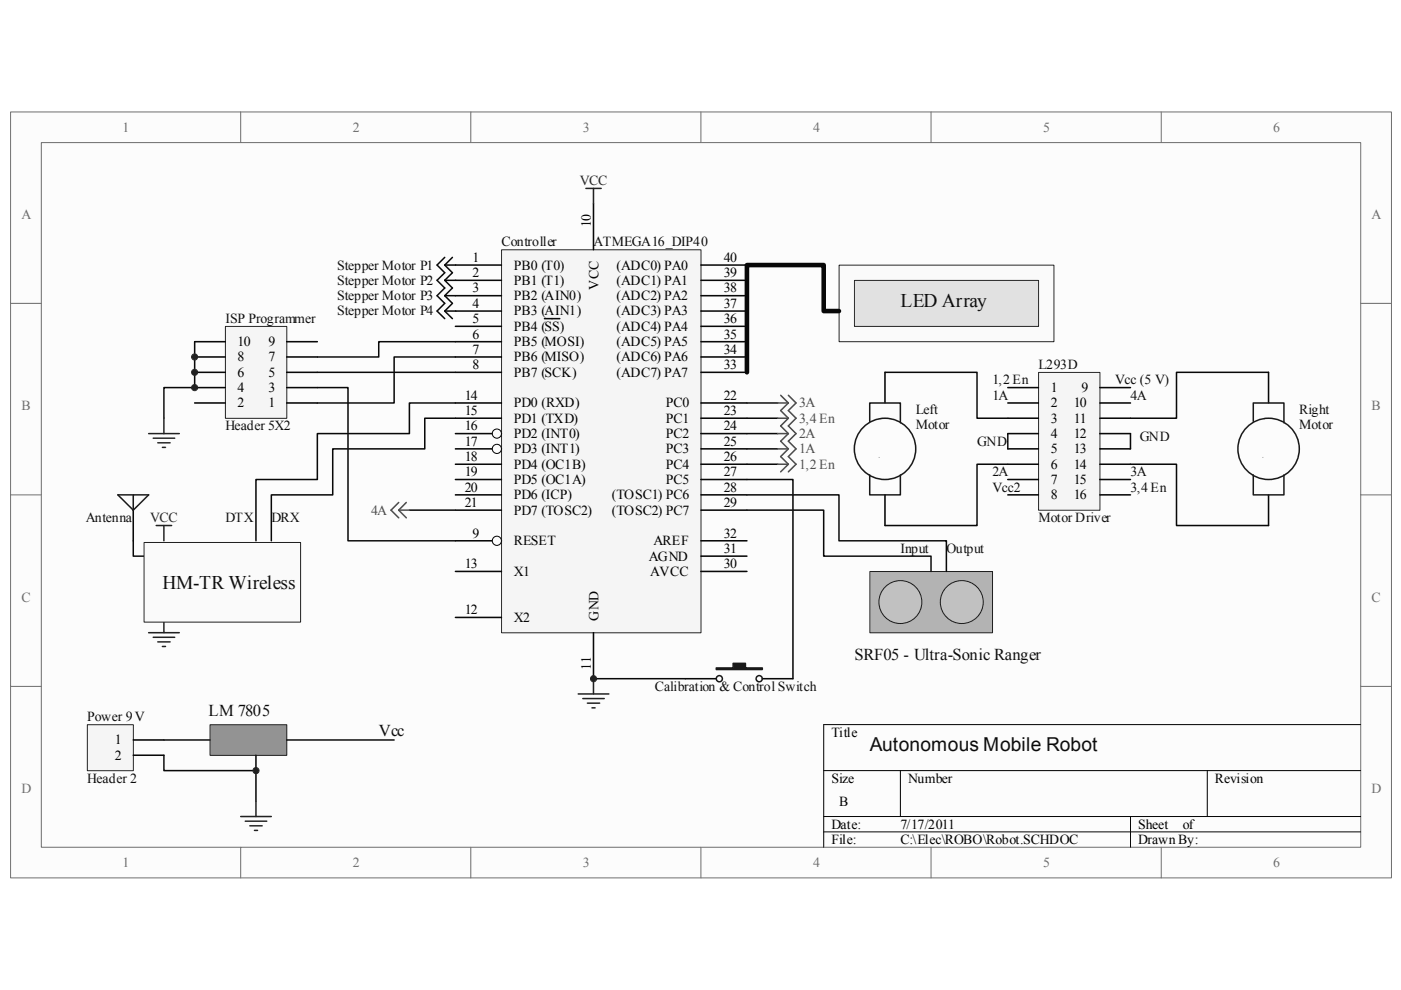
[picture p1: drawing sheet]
<svg xmlns="http://www.w3.org/2000/svg" width="297mm" height="210mm" viewBox="0 0 297 210" stroke-linecap="round" stroke-linejoin="round" font-family="sans-serif">
<path d="M2.3 23.8h292.7v162.4h-292.7z" fill="#fcfcfc"/>
<path d="M2.2 23.7h292.8v162.5h-292.8z" fill="none" stroke="#6e6e6e" stroke-width=".21"/>
<path d="M8.8 30.3h279.7v149.4h-279.7z" fill="#fcfcfc"/>
<g fill="none" stroke="#6e6e6e" stroke-width=".21">
<path d="M8.8 30.2h279.7v149.5h-279.7zM51 23.7v6.5M99.8 23.7v6.5M148.6 23.7v6.5M197.4 23.7v6.5M246.2 23.7v6.5M2.2 64.3h6.5M288.5 64.3h6.5M2.2 105h6.5M288.5 105h6.5M2.2 145.6h6.5M288.5 145.6h6.5"/>
<path d="M51 179.7v6.5M99.8 179.7v6.5M148.6 179.7v6.5M197.4 179.7v6.5M246.2 179.7v6.5"/>
</g>
<path d="M288.5 153.7h-113.9v26M174.6 163.4h113.9M174.6 173.2h113.9M174.6 176.4h113.9M190.9 163.4v9.8M239.7 173.2v6.5M256 163.4v9.8" fill="none" stroke="#000" stroke-width=".21"/>
<path d="M47.8 69.3h13v19.4h-13z" fill="#f5f5f5"/>
<path d="M47.8 69.2h13v19.5h-13z" fill="none" stroke="#262626" stroke-width=".21"/>
<g fill="none" stroke="#000" stroke-width=".32">
<path d="M41.3 79h6.5M41.3 75.7h6.5M41.3 72.5h6.5M60.8 79h6.5M60.8 75.7h6.5M60.8 72.5h6.5M187.6 79v6.5M269 79v6.5M41.3 85.5h6.5M41.3 82.2h6.5M60.8 85.5h6.5M60.8 82.2h6.5"/>
<path d="M187.6 105v6.5M269 105v6.5"/>
</g>
<g fill="none" stroke="#1c1c1c" stroke-width=".32">
<path d="M184.4 89.4v-3.9h6.5v4.2M265.7 89.4v-3.9h6.5v4.2M184.4 100.7v4.3h6.5v-4.3M265.7 100.7v4.3h6.5v-4.3"/>
<circle cx="187.7" cy="95.2" r="6.5"/>
<circle cx="269" cy="95.2" r="6.5"/>
</g>
<path d="M106.4 53h42.2v81.2h-42.2z" fill="#f5f5f5"/>
<path d="M106.3 53h42.3v81.2h-42.3z" fill="none" stroke="#262626" stroke-width=".21"/>
<path d="M96.6 114.7h9.7M148.6 118h9.8M96.6 121.2h9.7M96.6 131h9.7" fill="none" stroke="#000" stroke-width=".32"/>
<circle cx="105.3" cy="114.7" r=".97" fill="#fcfcfc" stroke="#000" stroke-width=".21"/>
<path d="M96.6 92h9.7" fill="none" stroke="#000" stroke-width=".32"/>
<circle cx="105.3" cy="92" r=".97" fill="#fcfcfc" stroke="#000" stroke-width=".21"/>
<path d="M96.6 95.2h9.7" fill="none" stroke="#000" stroke-width=".32"/>
<circle cx="105.3" cy="95.2" r=".97" fill="#fcfcfc" stroke="#000" stroke-width=".21"/>
<g fill="none" stroke="#000" stroke-width=".32">
<path d="M96.6 56.2h9.7M96.6 59.5h9.7M125.8 43.2v9.8M148.6 56.2h9.8M148.6 59.5h9.8M96.6 62.7h9.7M96.6 66h9.7M96.6 69.2h9.7M96.6 72.5h9.7M96.6 75.7h9.7M96.6 79h9.7M115.4 67.6h3.3"/>
<path d="M148.6 62.7h9.8M148.6 66h9.8M148.6 69.2h9.8M148.6 72.5h9.8M148.6 75.7h9.8M148.6 79h9.8M96.6 98.5h9.7M96.6 85.5h9.7M96.6 88.7h9.7M148.6 98.5h9.8M148.6 85.5h9.8M148.6 88.7h9.8"/>
<path d="M148.6 92h9.8M148.6 95.2h9.8M96.6 101.7h9.7M96.6 105h9.7M96.6 108.2h9.7M148.6 101.7h9.8M148.6 105h9.8M148.6 108.2h9.8M148.6 114.7h9.8M125.8 134.2v9.8M148.6 121.2h9.8"/>
</g>
<path d="M220.2 79h13v29.2h-13z" fill="#f5f5f5"/>
<path d="M220.2 79h13v29.2h-13z" fill="none" stroke="#262626" stroke-width=".21"/>
<g fill="none" stroke="#000" stroke-width=".32">
<path d="M213.7 82.2h6.5M213.7 85.5h6.5M213.7 88.7h6.5M213.7 92h6.5M213.7 95.2h6.5M213.7 98.5h6.5M233.2 82.2h6.5M233.2 85.5h6.5M233.2 88.7h6.5M233.2 92h6.5M233.2 95.2h6.5M233.2 98.5h6.5"/>
<path d="M213.7 101.7h6.5M213.7 105h6.5M233.2 101.7h6.5M233.2 105h6.5"/>
</g>
<path d="M187.6 79h19.6v9.7h6.5M269 79h-19.6v9.7h-9.7M158.4 98.5h6.5M158.4 95.2h6.5M158.4 92h6.5M158.4 88.7h6.5M158.4 85.5h6.5M213.7 98.5h-6.5v13h-19.6M213.7 92v3.2M239.7 98.5h9.7v13h19.6M239.7 92v3.2M86.8 108.2h9.8" fill="none" stroke="#0e0e0e" stroke-width=".32"/>
<g fill="none" stroke="#4c4c4c" stroke-width=".32">
<path d="M164.9 98.5h2.2M164.9 95.2h2.2M164.9 92h2.2M164.9 88.7h2.2M164.9 85.5h2.2M165.5 83.8l1.6 1.7M167.1 98.5l-1.6 1.6M167.1 95.2l-1.6 1.6 1.6 1.7M167.1 92l-1.6 1.6 1.6 1.6M167.1 88.7l-1.6 1.6 1.6 1.7M167.1 85.5l-1.6 1.6 1.6 1.6M167.1 83.8l1.7 1.7-1.7 1.6 1.7 1.6-1.7 1.6 1.7 1.7-1.7 1.6 1.7 1.6-1.7 1.6 1.7 1.7-1.7 1.6"/>
<path d="M84.5 108.2h2.3M84.5 108.2l1.6 1.6M84.5 106.6l-1.6 1.6 1.6 1.6M86.1 106.6l-1.6 1.6"/>
</g>
<path d="M177.9 56.3h45.6v16.2h-45.6z" fill="#fafafa"/>
<path d="M177.9 56.2h45.6v16.3h-45.6z" fill="none" stroke="#262626" stroke-width=".21"/>
<path d="M181.2 59.5h39v9.7h-39z" fill="#e1e1e1"/>
<path d="M181.2 59.5h39v9.7h-39z" fill="none" stroke="#262626" stroke-width=".21"/>
<path d="M177.9 66h-3.3v-9.8h-16.2v22.8" fill="none" stroke="#0e0e0e" stroke-width=".98"/>
<path d="M124.2 40h3.3M125.8 40v3.2M122.6 147.2h6.5M123.6 148.2h4.5M124.5 149.1h2.6M125.5 150.1h.7M125.8 144v3.2" fill="none" stroke="#262626" stroke-width=".32"/>
<path d="M184.4 121.2h26v13h-26z" fill="#b2b2b2"/>
<path d="M184.4 121.2h26v13h-26z" fill="none" stroke="#262626" stroke-width=".21"/>
<g fill="#c0c0c0" stroke="#1c1c1c" stroke-width=".21">
<circle cx="190.9" cy="127.7" r="4.6"/>
<circle cx="203.9" cy="127.7" r="4.6"/>
</g>
<g fill="none" stroke="#0e0e0e" stroke-width=".32">
<path d="M94.3 54.6l-1.6 1.6 1.6 1.6-1.6 1.7 1.6 1.6-1.6 1.6 1.6 1.6-1.6 1.7 1.6 1.6M94.3 56.2l1.6 1.6-1.6 1.7M94.3 59.5h2.3M94.3 56.2h2.3M94.3 59.5l1.6 1.6-1.6 1.6M95.9 54.6l-1.6 1.6M41.3 72.5v9.7h-6.5v6.5M67.3 79h29.3M94.3 62.7l1.6 1.6-1.6 1.7M94.3 66l1.6 1.6M94.3 62.7h2.3M94.3 66h2.3"/>
<path d="M96.6 75.7h-13v9.8h-16.3M96.6 72.5h-16.3v3.2h-13M67.3 82.2h6.5v32.5h22.8M96.6 85.5h-9.8v6.5h-19.5v9.7h-13v13M96.6 88.7h-6.5v6.5h-19.6v9.8h-13v9.7M28.3 114.7v3.3h3.2M158.4 105h19.5v9.7h22.8v6.5M158.4 108.2h16.2v9.8h22.8v3.2M158.4 101.7h9.7v42.3M125.8 144h19.5"/>
</g>
<path d="M28.3 108.2v6.5M145.3 144h6.6M161.6 144h6.5" fill="none" stroke="#000" stroke-width=".32"/>
<path d="M151.9 141.7h3.5v-1h2.6v1h3.6v.3h-9.7z" fill-rule="evenodd" fill="#1c1c1c" stroke="#1c1c1c" stroke-width=".32"/>
<g fill="none" stroke="#1c1c1c" stroke-width=".32">
<path d="M25 105h6.5l-3.2 3.2zM28.3 105v3.2"/>
<circle cx="152.5" cy="144" r=".65"/>
<circle cx="161" cy="144" r=".66"/>
</g>
<path d="M31.5 92h6.5M32.5 92.9h4.5M33.5 93.9h2.6M34.4 94.9h.7M34.8 88.7v3.3M33.1 111.5h3.3M34.8 111.5v3.2M31.5 134.2h6.5M32.5 135.2h4.5M33.5 136.1h2.6M34.4 137.1h.7M34.8 131v3.2" fill="none" stroke="#262626" stroke-width=".32"/>
<path d="M30.6 115.1h33.1v16.9h-33.1z" fill="#fafafa"/>
<path d="M30.5 115.1h33.2v16.9h-33.2z" fill="none" stroke="#262626" stroke-width=".21"/>
<g fill="#262626" stroke="#262626" stroke-width=".21">
<circle cx="41.3" cy="82.2" r=".65"/>
<circle cx="41.3" cy="79" r=".65"/>
<circle cx="41.3" cy="75.7" r=".65"/>
<circle cx="125.8" cy="144" r=".65"/>
</g>
<path d="M18.5 153.7h9.8v9.8h-9.8z" fill="#f5f5f5"/>
<path d="M18.5 153.7h9.8v9.8h-9.8z" fill="none" stroke="#262626" stroke-width=".21"/>
<path d="M28.3 157h6.5M28.3 160.2h6.5" fill="none" stroke="#000" stroke-width=".32"/>
<path d="M44.6 153.7h16.2v6.5h-16.2z" fill="#919191"/>
<path d="M44.5 153.7h16.3v6.5h-16.3z" fill="none" stroke="#262626" stroke-width=".21"/>
<path d="M34.8 157h9.7M60.8 157h22.8M34.8 160.2v3.2h19.5M54.3 160.2v9.7" fill="none" stroke="#0e0e0e" stroke-width=".32"/>
<circle cx="54.3" cy="163.4" r=".65" fill="#262626" stroke="#262626" stroke-width=".21"/>
<path d="M51 173.2h6.5M52 174.2h4.6M53 175.2h2.6M53.9 176.1h.7M54.3 169.9v3.3" fill="none" stroke="#262626" stroke-width=".32"/>
<g font-size="4.1" fill="#0e0e0e">
<text x="190.9" y="65.1">LED Array</text>
<text x="34.4" y="124.9">HM-TR Wireless</text>
<text x="184.4" y="159.3">Autonomous Mobile Robot</text>
</g>
<g font-size="3.5" fill="#0e0e0e">
<text x="181.1" y="139.9">SRF05 - Ultra-Sonic Ranger</text>
<text x="44.2" y="151.9">LM 7805</text>
<text x="80.3" y="156.1">Vcc</text>
</g>
<g font-size="2.9" fill="#706f64">
<text x="26" y="27.9">1</text>
<text x="74.8" y="27.9">2</text>
<text x="123.6" y="27.9">3</text>
<text x="172.4" y="27.9">4</text>
<text x="221.2" y="27.9">5</text>
<text x="270" y="27.9">6</text>
<text x="4.5" y="46.4">A</text>
<text x="290.8" y="46.4">A</text>
<text x="4.5" y="87.1">B</text>
<text x="290.8" y="87.1">B</text>
<text x="4.5" y="127.7">C</text>
<text x="290.8" y="127.7">C</text>
<text x="4.5" y="168.3">D</text>
<text x="290.8" y="168.3">D</text>
<text x="26" y="183.9">1</text>
<text x="74.8" y="183.9">2</text>
<text x="123.6" y="183.9">3</text>
<text x="172.4" y="183.9">4</text>
<text x="221.2" y="183.9">5</text>
<text x="270" y="183.9">6</text>
</g>
<g font-size="2.9" fill="#262626">
<text x="122.9" y="39.3">VCC</text>
<text x="31.9" y="110.8">VCC</text>
</g>
<g font-size="2.9" fill="#0e0e0e">
<text x="106.3" y="52.3">Controller</text>
<text x="125.9" y="52.3">ATMEGA16_DIP40</text>
<text x="71.5" y="57.2">Stepper Motor P1</text>
<text x="71.5" y="60.4">Stepper Motor P2</text>
<text x="71.5" y="63.7">Stepper Motor P3</text>
<text x="47.8" y="68.5">ISP Programmer</text>
<text x="71.5" y="66.9">Stepper Motor P4</text>
<text x="210.4" y="81.5">1,2 En</text>
<text x="220.2" y="78.3">L293D</text>
<text x="236.4" y="81.5">Vcc (5 V)</text>
<text x="194.2" y="87.7">Left</text>
<text x="210.4" y="84.8">1A</text>
<text x="239.7" y="84.8">4A</text>
<text x="275.5" y="87.7">Right</text>
<text x="47.8" y="91.3">Header 5X2</text>
<text x="194.2" y="91">Motor</text>
<text x="207.2" y="94.5">GND</text>
<text x="241.7" y="93.6">GND</text>
<text x="275.5" y="91">Motor</text>
<text x="210.4" y="101">2A</text>
<text x="239.7" y="101">3A</text>
<text x="210.4" y="104.3">Vcc2</text>
<text x="239.7" y="104.3">3,4 En</text>
<text x="18.2" y="110.8">Antenna</text>
<text x="47.8" y="110.8">DTX</text>
<text x="57.5" y="110.8">DRX</text>
<text x="220.2" y="110.8">Motor Driver</text>
<text x="190.9" y="117.3">Input</text>
<text x="200.7" y="117.3">Output</text>
<text x="138.9" y="146.5">Calibration &amp; Control Switch</text>
<text x="18.5" y="153">Power 9 V</text>
<text x="18.5" y="166">Header 2</text>
</g>
<g font-size="2.9">
<text x="125.3" y="48.1" transform="rotate(-90 125.3 48.1)">10</text>
<text x="100.2" y="55.5">1</text>
<text x="100.2" y="58.8">2</text>
<text x="108.9" y="57.2">PB0 (T0)</text>
<text x="130.7" y="57.2">(ADC0) PA0</text>
<text x="153.5" y="55.5">40</text>
<text x="153.5" y="58.8">39</text>
<text x="100.2" y="62">3</text>
<text x="100.2" y="65.3">4</text>
<text x="108.9" y="60.4">PB1 (T1)</text>
<text x="108.9" y="63.7">PB2 (AIN0)</text>
<text x="126.9" y="61.4" transform="rotate(-90 126.9 61.4)">VCC</text>
<text x="130.7" y="60.4">(ADC1) PA1</text>
<text x="130.7" y="63.7">(ADC2) PA2</text>
<text x="153.5" y="62">38</text>
<text x="153.5" y="65.3">37</text>
<text x="100.2" y="68.5">5</text>
<text x="100.2" y="71.8">6</text>
<text x="108.9" y="66.9">PB3 (AIN1)</text>
<text x="108.9" y="70.2">PB4 (SS)</text>
<text x="130.7" y="66.9">(ADC3) PA3</text>
<text x="130.7" y="70.2">(ADC4) PA4</text>
<text x="153.5" y="68.5">36</text>
<text x="153.5" y="71.8">35</text>
<text x="50.4" y="76.7">8</text>
<text x="50.4" y="73.4">10</text>
<text x="56.9" y="76.7">7</text>
<text x="56.9" y="73.4">9</text>
<text x="100.2" y="75">7</text>
<text x="108.9" y="73.4">PB5 (MOSI)</text>
<text x="108.9" y="76.7">PB6 (MISO)</text>
<text x="130.7" y="73.4">(ADC5) PA5</text>
<text x="130.7" y="76.7">(ADC6) PA6</text>
<text x="153.5" y="75">34</text>
<text x="50.4" y="83.2">4</text>
<text x="50.4" y="79.9">6</text>
<text x="56.9" y="83.2">3</text>
<text x="56.9" y="79.9">5</text>
<text x="100.2" y="78.3">8</text>
<text x="108.9" y="79.9">PB7 (SCK)</text>
<text x="130.7" y="79.9">(ADC7) PA7</text>
<text x="153.5" y="78.3">33</text>
<text x="222.8" y="83.2">1</text>
<text x="229.3" y="83.2">9</text>
<text x="50.4" y="86.4">2</text>
<text x="56.9" y="86.4">1</text>
<text x="98.5" y="88">15</text>
<text x="98.5" y="84.8">14</text>
<text x="108.9" y="89.7">PD1 (TXD)</text>
<text x="108.9" y="86.4">PD0 (RXD)</text>
<text x="141.1" y="86.4">PC0</text>
<text x="141.1" y="89.7">PC1</text>
<text x="153.5" y="84.8">22</text>
<text x="153.5" y="88">23</text>
<text x="222.8" y="86.4">2</text>
<text x="222.8" y="89.7">3</text>
<text x="227.7" y="86.4">10</text>
<text x="227.7" y="89.7">11</text>
<text x="98.5" y="91.3">16</text>
<text x="98.5" y="94.5">17</text>
<text x="108.9" y="92.9">PD2 (INT0)</text>
<text x="141.1" y="92.9">PC2</text>
<text x="153.5" y="91.3">24</text>
<text x="153.5" y="94.5">25</text>
<text x="222.8" y="92.9">4</text>
<text x="227.7" y="92.9">12</text>
<text x="98.5" y="97.8">18</text>
<text x="98.5" y="101">19</text>
<text x="108.9" y="96.2">PD3 (INT1)</text>
<text x="108.9" y="99.4">PD4 (OC1B)</text>
<text x="141.1" y="96.2">PC3</text>
<text x="141.1" y="99.4">PC4</text>
<text x="153.5" y="97.8">26</text>
<text x="153.5" y="101">27</text>
<text x="222.8" y="96.2">5</text>
<text x="222.8" y="99.4">6</text>
<text x="227.7" y="96.2">13</text>
<text x="227.7" y="99.4">14</text>
<text x="98.5" y="107.5">21</text>
<text x="98.5" y="104.3">20</text>
<text x="108.9" y="102.7">PD5 (OC1A)</text>
<text x="108.9" y="105.9">PD6 (ICP)</text>
<text x="129.7" y="105.9">(TOSC1) PC6</text>
<text x="141.1" y="102.7">PC5</text>
<text x="153.5" y="104.3">28</text>
<text x="153.5" y="107.5">29</text>
<text x="222.8" y="102.7">7</text>
<text x="222.8" y="105.9">8</text>
<text x="227.7" y="102.7">15</text>
<text x="227.7" y="105.9">16</text>
<text x="108.9" y="109.2">PD7 (TOSC2)</text>
<text x="129.7" y="109.2">(TOSC2) PC7</text>
<text x="100.2" y="114">9</text>
<text x="108.9" y="115.7">RESET</text>
<text x="137.6" y="118.9">AGND</text>
<text x="138.5" y="115.7">AREF</text>
<text x="153.5" y="117.3">31</text>
<text x="153.5" y="114">32</text>
<text x="98.5" y="120.5">13</text>
<text x="108.9" y="122.2">X1</text>
<text x="137.9" y="122.2">AVCC</text>
<text x="153.5" y="120.5">30</text>
<text x="98.5" y="130.3">12</text>
<text x="108.9" y="131.9">X2</text>
<text x="126.9" y="131.6" transform="rotate(-90 126.9 131.6)">GND</text>
<text x="125.3" y="142" transform="rotate(-90 125.3 142)">11</text>
<text x="24.4" y="157.9">1</text>
<text x="24.4" y="161.1">2</text>
<text x="176.3" y="156.3">Title</text>
<text x="176.3" y="166">Size</text>
<text x="192.5" y="166">Number</text>
<text x="257.6" y="166">Revision</text>
<text x="177.9" y="170.9">B</text>
<text x="176.3" y="175.8">Date:</text>
<text x="176.3" y="179">File:</text>
<text x="190.9" y="179">C:\Elec\ROBO\Robot.SCHDOC</text>
<text x="190.9" y="175.8">7/17/2011</text>
<text x="241.3" y="179">Drawn By:</text>
<text x="241.3" y="175.8">Sheet</text>
<text x="250.8" y="175.8">of</text>
</g>
<g font-size="2.9" fill="#4c4c4c">
<text x="169.4" y="89.7">3,4 En</text>
<text x="169.4" y="86.4">3A</text>
<text x="169.4" y="92.9">2A</text>
<text x="169.4" y="99.4">1,2 En</text>
<text x="169.4" y="96.2">1A</text>
<text x="78.7" y="109.2">4A</text>
</g>
<g font-size=".3" fill="#1c1c1c">
<text x="186.7" y="89">+</text>
<text x="268" y="89">+</text>
<text x="186.3" y="97.1">A</text>
<text x="267.7" y="97.1">A</text>
<text x="187" y="104.9">-</text>
<text x="268.3" y="104.9">-</text>
</g>
</svg>
